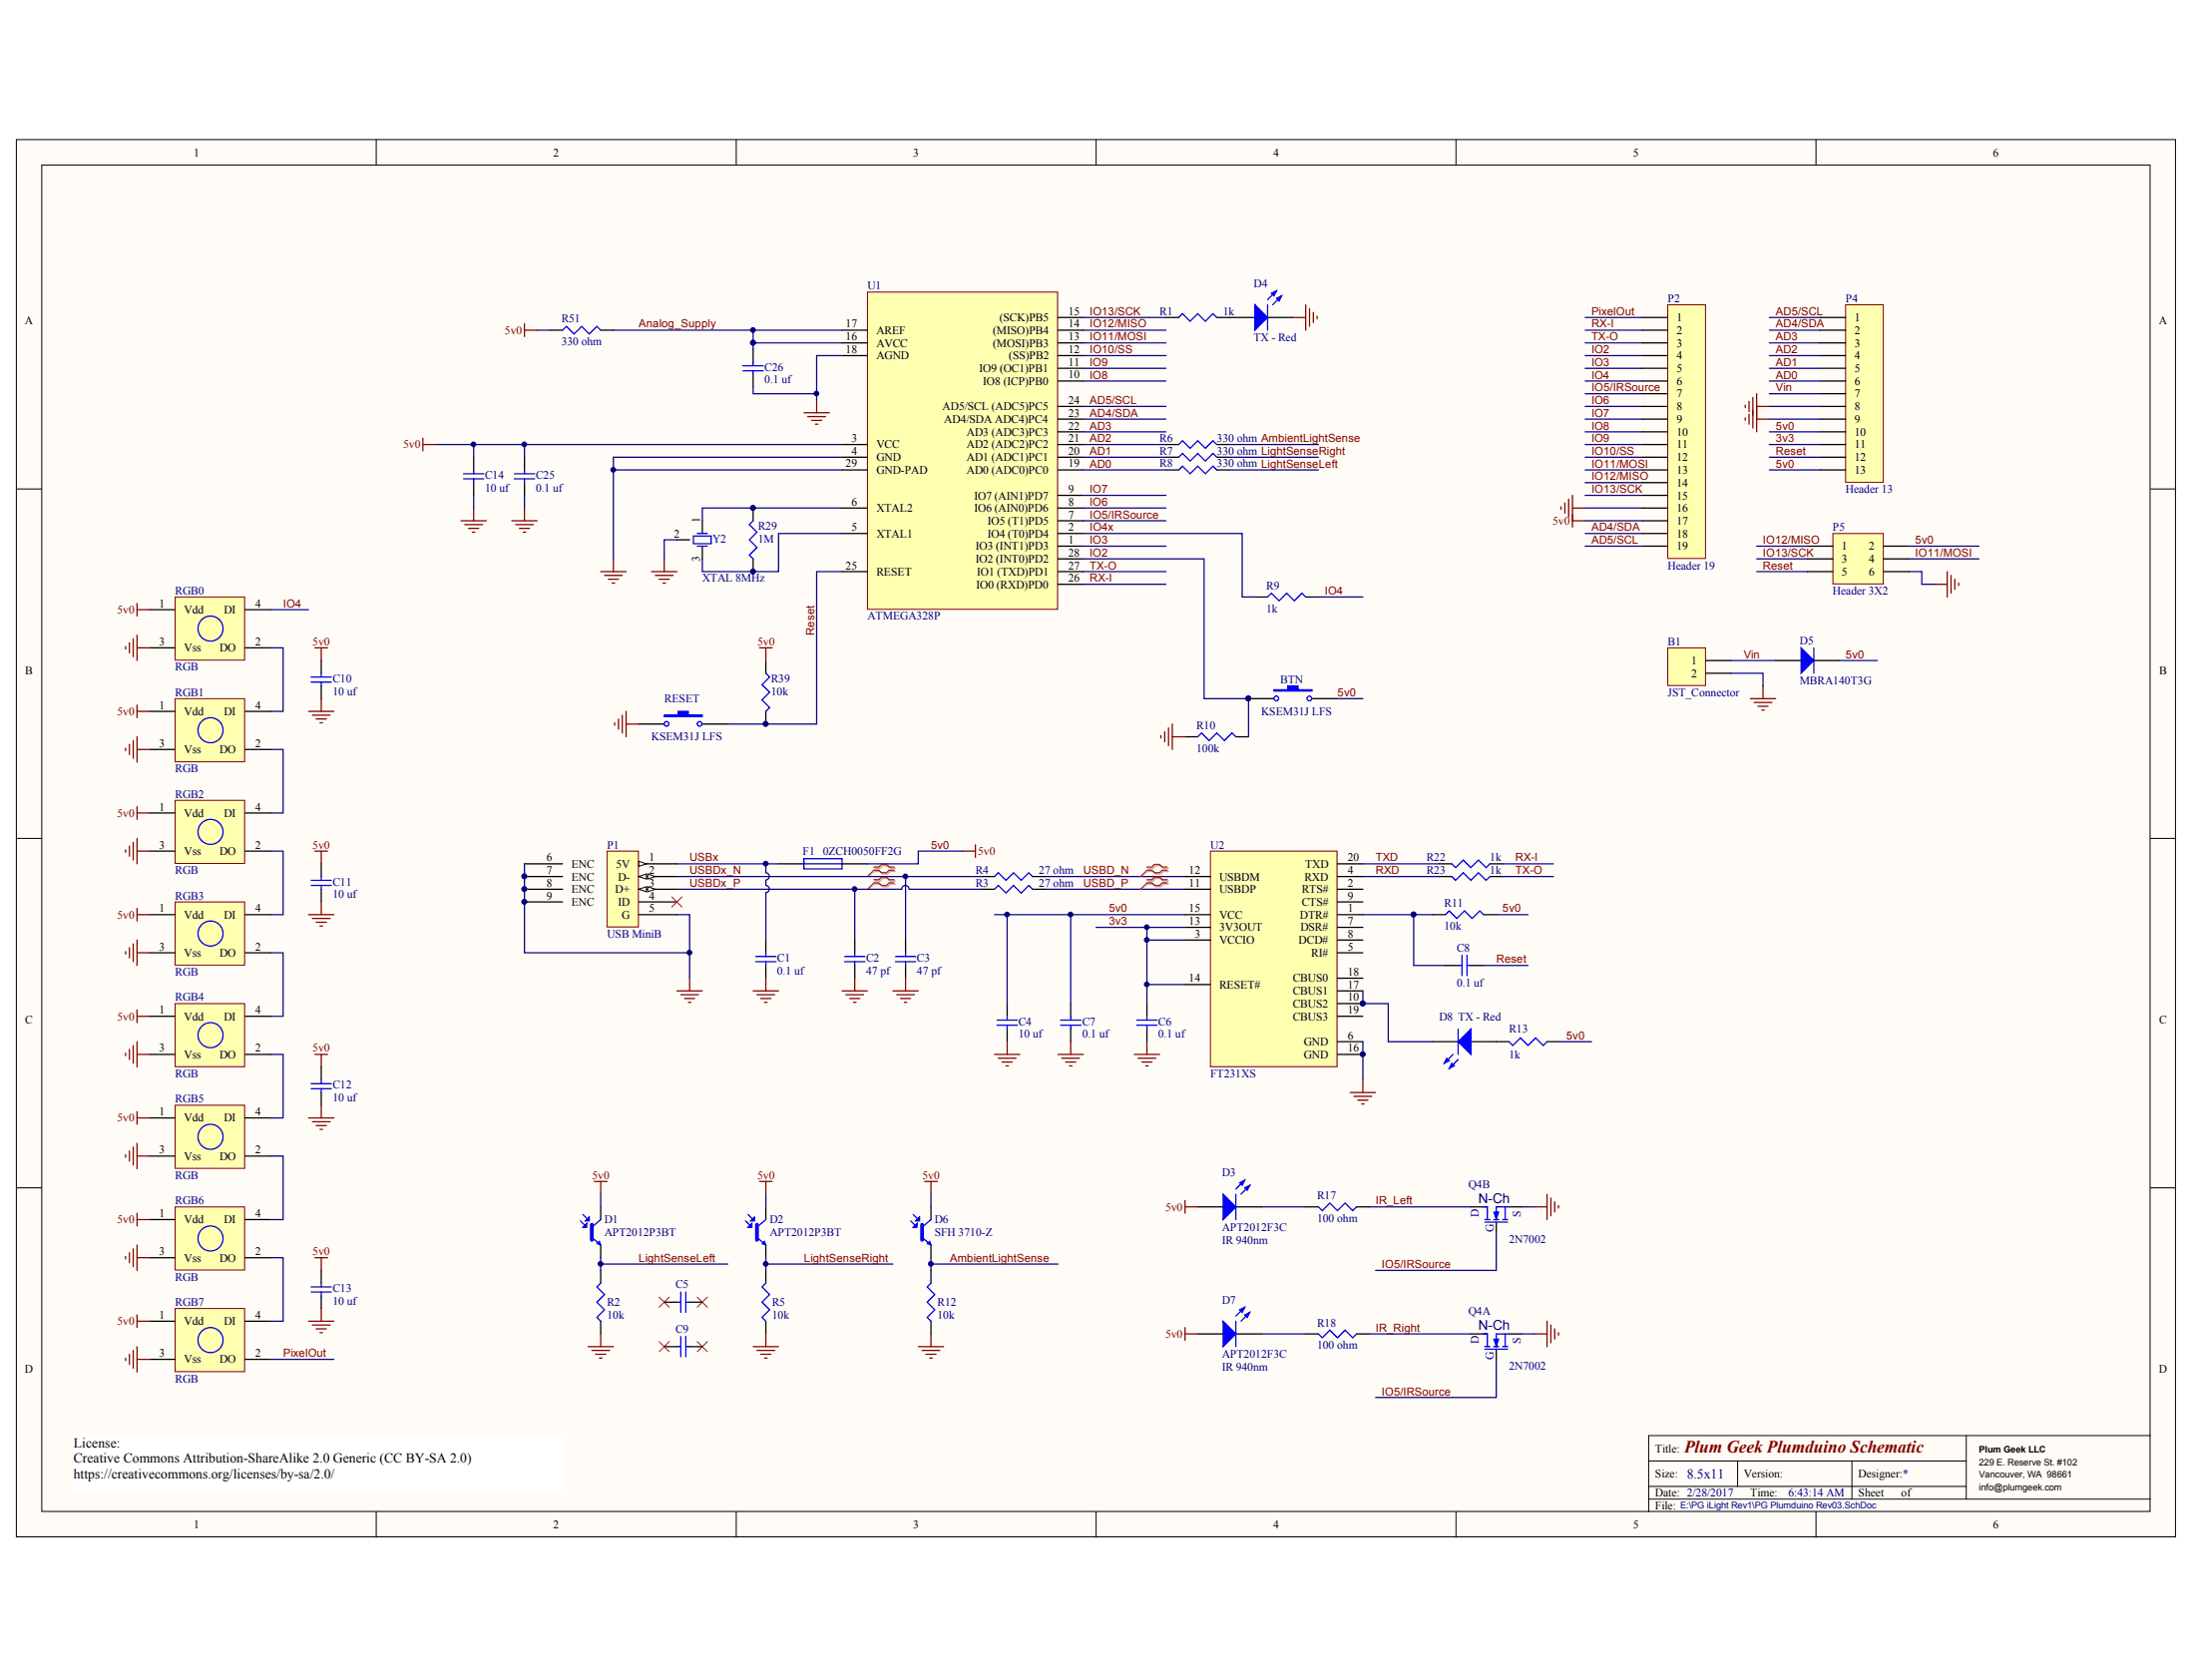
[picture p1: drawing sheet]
<svg xmlns="http://www.w3.org/2000/svg" width="272mm" height="208mm" viewBox="0 0 272 208" stroke-linecap="round" stroke-linejoin="round" font-family="sans-serif">
<g fill="#fffcf8" stroke="#000" stroke-width=".12">
<path d="M2 17.3h267.5v173.1h-267.5z"/>
<path d="M5.2 20.4h261.1v166.9h-261.1z"/>
</g>
<g fill="none" stroke="#000" stroke-width=".12">
<path d="M46.6 17.3v3.1M91.2 17.3v3.1M135.8 17.3v3.1M180.3 17.3v3.1M224.9 17.3v3.1M2 60.6h3.2M266.4 60.6h3.1M2 103.9h3.2M266.4 103.9h3.1M2 147.2h3.2M266.4 147.2h3.1M243.5 177.9v7.8"/>
<path d="M266.4 177.9h-62.2v9.4M46.6 187.3v3.2M91.2 187.3v3.2M135.8 187.3v3.2M180.3 187.3v3.2M204.2 181h39.3M204.2 185.7h62.2M204.2 184.2h39.3M215.2 181v3.2M224.9 187.3v3.2M229.4 181v4.7"/>
</g>
<path d="M107.4 36.2h23.6v39.3h-23.6z" fill="#ffffb0" stroke="#800000" stroke-width=".12"/>
<g fill="none" stroke="#000" stroke-width=".16">
<path d="M131 39.3h3.2M58.7 56.6v1.6M58.7 59.8v1.6M65 56.6v1.6M65 59.8v1.6M68.1 40.9h1.6M74.4 40.9h1.6M93.3 43.3v1.5M93.3 46.4v1.6M104.3 40.9h3.1M104.3 42.5h3.1M104.3 44.1h3.1"/>
<path d="M104.3 55.1h3.1M104.3 56.6h3.1M104.3 58.2h3.1M131 40.9h3.2M131 42.5h3.2M131 44.1h3.2M131 55.1h3.2M131 56.6h3.2M131 58.2h3.2M131 53.5h3.2M131 51.9h3.2M131 50.4h3.2"/>
<path d="M131 47.2h3.2M131 45.6h3.2M83.8 66.9h1.6M87 64.5v1.6M87 67.7v1.5M93.3 62.9v1.6M93.3 69.2v1.6M104.3 70.8h3.1M104.3 62.9h3.1M104.3 66.1h3.1M131 70.8h3.2M131 62.9h3.2"/>
<path d="M131 66.1h3.2M131 72.4h3.2M131 69.2h3.2M131 67.7h3.2M131 64.5h3.2M131 61.4h3.2M94.9 81.8v1.6M94.9 88.1v1.6"/>
</g>
<g fill="none" stroke="#00f" stroke-width=".16">
<path d="M57.4 58.7h2.5M57.4 59.3h2.5M58.7 58.2v.5M58.7 59.3v.5M63.7 58.7h2.5M63.7 59.3h2.5M65 58.2v.5M65 59.3v.5M69.7 40.9l.5-.5 .9 1 .9-1 1 1 .9-1 .5 .5M92 45.3h2.5M92 45.9h2.5M93.3 44.8v.5"/>
<path d="M93.3 45.9v.5M85.9 66.4h2.2v1h-2.2zM86.4 67.7h1.2M86.4 66.1h1.2M93.3 64.5l-.5 .5 1 .9-1 1 1 .9-1 1 .5 .4M94.9 83.4l.4 .5-.9 .9 .9 1-.9 .9 .9 1-.4 .4"/>
</g>
<g fill="#000080" stroke="#000080" stroke-width=".12">
<circle cx="93.3" cy="70.8" r=".29"/>
<circle cx="93.3" cy="62.9" r=".29"/>
<circle cx="76" cy="58.2" r=".29"/>
<circle cx="64.9" cy="55.1" r=".29"/>
<circle cx="101.1" cy="48.8" r=".29"/>
<circle cx="93.3" cy="40.9" r=".29"/>
<circle cx="93.3" cy="42.5" r=".29"/>
<circle cx="94.8" cy="89.7" r=".29"/>
<circle cx="58.6" cy="55.1" r=".29"/>
</g>
<g fill="none" stroke="#800000" stroke-width=".16">
<path d="M65 40.1v1.6M65 40.9h1.5M99.6 51.1h3.1M100 51.6h2.2M100.5 52.1h1.3M101 52.6h.3M101.1 49.6v1.5M57.1 64.5h3.1M57.6 65h2.2M58 65.5h1.3M58.5 65.9h.3M58.7 62.9v1.6"/>
<path d="M63.4 64.5h3.1M63.9 65h2.2M64.3 65.5h1.3M64.8 65.9h.3M65 62.9v1.6M74.4 70.8h3.1M74.9 71.3h2.2M75.3 71.8h1.3M75.8 72.2h.3M76 69.2v1.6M80.7 70.8h3.1M81.2 71.3h2.2"/>
<path d="M81.6 71.8h1.3M82.1 72.2h.3M82.3 69.2v1.6"/>
</g>
<g fill="none" stroke="#11037f" stroke-width=".16">
<path d="M53.9 55.1h50.4M58.7 55.1v1.5M65 55.1v1.5M66.5 40.9h1.6M76 58.2h28.3M76 40.9h28.3M93.3 48v.8h7.8M93.3 40.9v2.4M93.3 42.5h11M104.3 56.6h-28.3v12.6M104.3 44.1h-3.2v5.5M58.7 61.4v1.5"/>
<path d="M65 61.4v1.5M83.8 66.9h-1.5v2.3M104.3 70.8h-3.2v18.9h-11"/>
</g>
<path d="M21.7 99.2h8.6v7.8h-8.6z" fill="#ffffb0" stroke="#800000" stroke-width=".12"/>
<path d="M18.5 100.7h3.2M18.5 105.4h3.2M30.3 100.7h3.2M30.3 105.4h3.2" fill="none" stroke="#000" stroke-width=".16"/>
<circle cx="26.1" cy="103.1" r="1.55" fill="none" stroke="#00f" stroke-width=".16"/>
<path d="M21.7 111.7h8.6v7.9h-8.6z" fill="#ffffb0" stroke="#800000" stroke-width=".12"/>
<path d="M18.5 113.3h3.2M18.5 118h3.2M30.3 113.3h3.2M30.3 118h3.2" fill="none" stroke="#000" stroke-width=".16"/>
<circle cx="26.1" cy="115.7" r="1.55" fill="none" stroke="#00f" stroke-width=".16"/>
<path d="M21.7 86.6h8.6v7.8h-8.6z" fill="#ffffb0" stroke="#800000" stroke-width=".12"/>
<path d="M18.5 88.1h3.2M18.5 92.9h3.2M30.3 88.1h3.2M30.3 92.9h3.2" fill="none" stroke="#000" stroke-width=".16"/>
<circle cx="26.1" cy="90.5" r="1.55" fill="none" stroke="#00f" stroke-width=".16"/>
<path d="M21.7 124.3h8.6v7.9h-8.6z" fill="#ffffb0" stroke="#800000" stroke-width=".12"/>
<path d="M18.5 125.9h3.2M18.5 130.6h3.2M30.3 125.9h3.2M30.3 130.6h3.2" fill="none" stroke="#000" stroke-width=".16"/>
<circle cx="26.1" cy="128.2" r="1.55" fill="none" stroke="#00f" stroke-width=".16"/>
<path d="M21.7 136.9h8.6v7.9h-8.6z" fill="#ffffb0" stroke="#800000" stroke-width=".12"/>
<path d="M18.5 138.5h3.2M30.3 138.5h3.2M18.5 143.2h3.2M30.3 143.2h3.2" fill="none" stroke="#000" stroke-width=".16"/>
<circle cx="26.1" cy="140.8" r="1.55" fill="none" stroke="#00f" stroke-width=".16"/>
<path d="M21.7 149.5h8.6v7.8h-8.6z" fill="#ffffb0" stroke="#800000" stroke-width=".12"/>
<path d="M18.5 151.1h3.2M18.5 155.8h3.2M30.3 151.1h3.2M30.3 155.8h3.2" fill="none" stroke="#000" stroke-width=".16"/>
<circle cx="26.1" cy="153.4" r="1.55" fill="none" stroke="#00f" stroke-width=".16"/>
<path d="M21.7 162.1h8.6v7.8h-8.6z" fill="#ffffb0" stroke="#800000" stroke-width=".12"/>
<path d="M18.5 163.7h3.2M18.5 168.4h3.2M30.3 163.7h3.2M30.3 168.4h3.2" fill="none" stroke="#000" stroke-width=".16"/>
<circle cx="26.1" cy="166" r="1.55" fill="none" stroke="#00f" stroke-width=".16"/>
<path d="M21.7 74h8.6v7.8h-8.6z" fill="#ffffb0" stroke="#800000" stroke-width=".12"/>
<path d="M18.5 75.5h3.2M30.3 75.5h3.2M18.5 80.3h3.2M30.3 80.3h3.2" fill="none" stroke="#000" stroke-width=".16"/>
<circle cx="26.1" cy="77.9" r="1.55" fill="none" stroke="#00f" stroke-width=".16"/>
<path d="M75.2 105.4h3.9v9.4h-3.9z" fill="#ffffb0" stroke="#800000" stroke-width=".12"/>
<path d="M79.1 107h4.7" fill="none" stroke="#000" stroke-width=".16"/>
<path d="M79.1 106.7l1 .3-1 .3z" fill="#fffcf8" stroke="#000" stroke-width=".12"/>
<path d="M79.1 108.6h4.7" fill="none" stroke="#000" stroke-width=".16"/>
<g fill="#fffcf8" stroke="#000" stroke-width=".12">
<path d="M79.1 108.6l1-.3v.6z"/>
<path d="M80.2 108.3l1 .3-1 .3z"/>
</g>
<path d="M79.1 110.2h4.7" fill="none" stroke="#000" stroke-width=".16"/>
<g fill="#fffcf8" stroke="#000" stroke-width=".12">
<path d="M79.1 110.2l1-.3v.6z"/>
<path d="M80.2 109.9l1 .3-1 .3z"/>
</g>
<path d="M65 111.7h4.7M65 107h4.7M65 108.6h4.7M65 110.2h4.7M79.1 111.7h4.7M79.1 113.3h4.7M96.4 107h3.2M104.3 107h3.1" fill="none" stroke="#000" stroke-width=".16"/>
<g fill="#000080" stroke="#000080" stroke-width=".12">
<circle cx="64.9" cy="108.6" r=".29"/>
<circle cx="64.9" cy="110.1" r=".29"/>
<circle cx="64.9" cy="111.7" r=".29"/>
<circle cx="105.8" cy="110.1" r=".29"/>
<circle cx="112.1" cy="108.6" r=".29"/>
</g>
<path d="M105.9 110.2v6.3M112.2 108.6v7.9M129.5 108.6h17.3M129.5 110.2h17.3" fill="none" stroke="#11037f" stroke-width=".16"/>
<path d="M99.6 106.4h4.7v1.3h-4.7zM99.6 107h4.7" fill="none" stroke="#00f" stroke-width=".16"/>
<path d="M108.4 107.6h.6l.3-.3h.7l.3 .3h.6M108.4 108h.6l.3 .3h.7l.3-.3h.6M108.4 109.1h.6l.3-.3h.7l.3 .3h.6M108.4 109.5h.6l.3 .4h.7l.3-.4h.6M142.2 107.6h.6l.4-.3h.6l.3 .3h.6M142.2 108h.6l.4 .3h.6l.3-.3h.6M142.2 109.1h.6l.4-.3h.6l.3 .3h.6M142.2 109.5h.6l.4 .4h.6l.3-.4h.6" fill="none" stroke="#d0a19e" stroke-width=".16"/>
<path d="M108.4 108l-1 .6M108.4 109.5l-1 .7M142.2 108l-.9 .6M142.2 109.5l-.9 .7" fill="none" stroke="#d0a19e" stroke-width=".12"/>
<path d="M108.2 107.4h.7l.3-.3h.6l.3 .3h.6M108.2 107.8h.7l.3 .3h.6l.3-.3h.6M108.2 109h.7l.3-.3h.6l.3 .3h.6M108.2 109.4h.7l.3 .3h.6l.3-.3h.6M142.1 107.4h.6l.3-.3h.6l.3 .3h.7M142.1 107.8h.6l.3 .3h.6l.3-.3h.7M142.1 109h.6l.3-.3h.6l.3 .3h.7M142.1 109.4h.6l.3 .3h.6l.3-.3h.7" fill="none" stroke="#f00" stroke-width=".16"/>
<path d="M83.2 111.1l1.3 1.3M84.5 111.1l-1.3 1.3M108.2 107.8l-.8 .8M108.2 109.4l-.8 .8M142.1 107.8l-.8 .8M142.1 109.4l-.8 .8" fill="none" stroke="#f00" stroke-width=".12"/>
<path d="M149.9 105.4h15.7v26.8h-15.7z" fill="#ffffb0" stroke="#800000" stroke-width=".12"/>
<g fill="none" stroke="#000" stroke-width=".16">
<path d="M94.9 116.5v1.5M94.9 119.6v1.6M105.9 116.5v1.5M105.9 119.6v1.6M112.2 116.5v1.5M112.2 119.6v1.6M121.6 108.6h1.6M121.6 110.2h1.6M127.9 108.6h1.6M127.9 110.2h1.6M146.8 108.6h3.1M146.8 110.2h3.1"/>
<path d="M146.8 113.3h3.1M146.8 114.9h3.1M146.8 116.5h3.1M165.7 107h3.1M165.7 108.6h3.1M165.7 110.2h3.1M165.7 111.7h3.1M165.7 113.3h3.1M165.7 114.9h3.1M165.7 116.5h3.1M165.7 118h3.1M178.2 107h1.6"/>
<path d="M178.2 108.6h1.6M184.5 107h1.6M184.5 108.6h1.6M124.7 124.3v1.6M124.7 127.5v1.6M132.6 124.3v1.6M132.6 127.5v1.6M142.1 124.3v1.6M142.1 127.5v1.6M146.8 122h3.1M165.7 121.2h3.1M165.7 122.8h3.1"/>
<path d="M165.7 124.3h3.1M165.7 125.9h3.1M165.7 130.6h3.1M165.7 129.1h3.1M74.4 149.5v1.6M74.4 154.2v1.6M74.4 157.4v1.6M94.9 149.5v1.6M94.9 154.2v1.6M94.9 157.4v1.6M148.3 149.5h3.2M153.1 149.5h3.1"/>
<path d="M161.7 149.5h1.6M168 149.5h1.6M182.2 149.5h1.5M185.3 151.4v1.3M186.9 149.5h1.6M74.4 163.7v1.6M82.3 161.3h1.5M82.3 166.8h1.5M85.4 161.3h1.6M85.4 166.8h1.6M94.9 163.7v1.6M148.3 165.3h3.2"/>
<path d="M153.1 165.3h3.1M161.7 165.3h1.6M168 165.3h1.6M182.2 165.3h1.5M185.3 167.2v1.2M186.9 165.3h1.6"/>
</g>
<g fill="#000080" stroke="#000080" stroke-width=".12">
<circle cx="168.8" cy="124.3" r=".29"/>
<circle cx="168.8" cy="130.6" r=".29"/>
<circle cx="142" cy="114.9" r=".29"/>
<circle cx="142" cy="116.4" r=".29"/>
<circle cx="142" cy="122" r=".29"/>
<circle cx="124.7" cy="113.3" r=".29"/>
<circle cx="132.6" cy="113.3" r=".29"/>
<circle cx="94.8" cy="107" r=".29"/>
<circle cx="85.4" cy="118" r=".29"/>
<circle cx="94.8" cy="156.6" r=".29"/>
<circle cx="74.4" cy="156.6" r=".29"/>
</g>
<g fill="none" stroke="#00f" stroke-width=".16">
<path d="M93.6 118.5h2.5M93.6 119.1h2.5M94.9 118v.5M94.9 119.1v.5M104.6 118.5h2.5M104.6 119.1h2.5M105.9 118v.5M105.9 119.1v.5M110.9 118.5h2.5M110.9 119.1h2.5M112.2 118v.5M112.2 119.1v.5"/>
<path d="M123.2 108.6l.4-.5 1 1 .9-1 1 1 .9-1 .5 .5M123.2 110.2l.4-.5 1 .9 .9-.9 1 .9 .9-.9 .5 .5M179.8 107l.5 .5 .9-1 1 1 .9-1 1 1 .4-.5M179.8 108.6l.5 .5 .9-1 1 1 .9-1 1 1 .4-.5M123.5 126.4h2.5M123.5 127h2.5M124.7 125.9v.5M124.7 127v.5M131.4 126.4h2.5M131.4 127h2.5M132.6 125.9v.5M132.6 127v.5"/>
<path d="M140.8 126.4h2.5M140.8 127h2.5M142.1 125.9v.5M142.1 127v.5M71.9 151.3l.5 .4M72.2 150.5l.5 .4M73.3 153.3l1.1 .9M74.4 159l-.5 .4 1 1-1 .9 1 1-1 .9 .5 .5M74.4 151.1l-1.1 .9M92.3 151.3l.5 .4M92.7 150.5l.4 .4M93.8 153.3l1.1 .9"/>
<path d="M94.9 159l-.5 .4 .9 1-.9 .9 .9 1-.9 .9 .5 .5M94.9 151.1l-1.1 .9M153.1 147.9v3.2M154.2 146.2l-1.1 1.1M154.8 146.8l-1.1 1.1M163.3 149.5l.5 .5 .9-.9 1 .9 .9-.9 .9 .9 .5-.5M183.7 149.5h.5v1.6M183.9 151.4h2.8M183.9 151.1h.6M185 151.1h.6M186.1 151.1h.6M186.4 149.5v1.6"/>
<path d="M186.9 149.5h-1.6v1.6M83.8 161.3h.5M83.8 166.8h.5M84.3 160.1v2.5M84.3 165.6v2.5M84.9 160.1v2.5M84.9 165.6v2.5M84.9 161.3h.5M84.9 166.8h.5M153.1 163.7v3.1M154.2 162l-1.1 1.1M154.8 162.6l-1.1 1.1"/>
<path d="M163.3 165.3l.5 .4 .9-.9 1 .9 .9-.9 .9 .9 .5-.4M183.7 165.3h.5v1.5M183.9 166.8h.6M183.9 167.2h2.8M185 166.8h.6M186.1 166.8h.6M186.4 165.3v1.5M186.9 165.3h-1.6v1.5"/>
</g>
<g fill="none" stroke="#11037f" stroke-width=".16">
<path d="M134.2 70.8h10.2M134.2 72.4h10.2M65 107v11h20.4M83.8 113.3h1.6v7.9M83.8 108.6h37.8M83.8 107h12.6M94.9 109.1v.6a.45 .45 0 0 1 .4 .4 .45 .45 0 0 1-.4 .5M94.9 107v1.1a.45 .45 0 0 1 .4 .5 .45 .45 0 0 1-.4 .4M94.9 110.6v5.9M112.6 110.2a.45 .45 0 0 0-.5-.5 .45 .45 0 0 0-.4 .5h-27.9M112.6 110.2h9M123.2 113.3h23.6"/>
<path d="M124.7 113.3v11M132.6 113.3v11M135.8 114.9h11M142.1 114.9v9.4M142.1 116.5h4.7M168.8 108.6h9.4M168.8 107h9.4M186.1 108.6h6.3M186.1 107h6.3M142.1 122h4.7M168.8 129.1v4.7M74.4 156.6h15.7"/>
<path d="M74.4 147.9v1.6M74.4 155.8v1.6M94.9 147.9v1.6M94.9 155.8v1.6M94.9 156.6h15.7M156.2 149.5h5.5M169.6 149.5h12.6M185.3 152.7v4.7h-14.9M188.5 149.5h1.5M156.2 165.3h5.5M169.6 165.3h12.6M185.3 168.4v4.7h-14.9"/>
<path d="M188.5 165.3h1.5"/>
</g>
<g fill="none" stroke="#800000" stroke-width=".16">
<path d="M83.8 122.8h3.2M84.3 123.2h2.2M84.8 123.7h1.2M85.3 124.2h.3M85.4 121.2v1.6M93.3 122.8h3.1M93.8 123.2h2.2M94.2 123.7h1.3M94.7 124.2h.3M94.9 121.2v1.6M104.3 122.8h3.1M104.8 123.2h2.2"/>
<path d="M105.2 123.7h1.3M105.7 124.2h.3M105.9 121.2v1.6M110.6 122.8h3.1M111.1 123.2h2.2M111.5 123.7h1.3M112 124.2h.3M112.2 121.2v1.6M123.2 130.6h3.1M123.6 131.1h2.2M124.1 131.6h1.3M124.6 132.1h.3"/>
<path d="M124.7 129.1v1.5M131 130.6h3.2M131.5 131.1h2.2M132 131.6h1.2M132.5 132.1h.3M132.6 129.1v1.5M140.5 130.6h3.1M141 131.1h2.2M141.4 131.6h1.3M141.9 132.1h.3M142.1 129.1v1.5M167.2 135.4h3.2"/>
<path d="M167.7 135.8h2.2M168.2 136.3h1.2M168.6 136.8h.4M168.8 133.8v1.6M94.1 146.4h1.5M94.9 146.4v1.5M190 149.5h1.6M191.6 147.9v3.2M192.1 148.4v2.2M192.6 148.9v1.3M193 149.4v.3M72.8 166.8h3.2"/>
<path d="M73.3 167.3h2.2M73.8 167.8h1.2M74.2 168.3h.4M74.4 165.3v1.5M93.3 166.8h3.1M93.8 167.3h2.2M94.2 167.8h1.3M94.7 168.3h.3M94.9 165.3v1.5M190 165.3h1.6M191.6 163.7v3.1M192.1 164.2v2.2"/>
<path d="M192.6 164.6v1.3M193 165.1v.3"/>
</g>
<g fill="#00f" stroke="#00f" stroke-width=".12">
<path d="M94.7 153.8l.2 .4-.5-.1z"/>
<path d="M74.2 153.8l.2 .4-.5-.1z"/>
<path d="M185 165.9h.6l-.3 .9z"/>
<path d="M185 150.2h.6l-.3 .9z"/>
</g>
<g fill="#00f" stroke="#00f" stroke-width=".16">
<path d="M93.4 150.8v.5h-.4z"/>
<path d="M93.1 151.6v.4h-.4z"/>
<path d="M73 150.8v.5h-.5z"/>
<path d="M72.7 151.6v.4h-.5z"/>
<path d="M151.5 147.9l1.6 1.6-1.6 1.6z"/>
<path d="M154.2 147.2l.6-.4-.3 .7z"/>
<path d="M153.5 146.5l.7-.3-.3 .6z"/>
<path d="M151.5 163.7l1.6 1.6-1.6 1.5z"/>
<path d="M154.2 162.9l.6-.3-.3 .6z"/>
<path d="M153.5 162.3l.7-.3-.3 .6z"/>
</g>
<path d="M73.3 151.7v1.9M93.8 151.7v1.9" fill="none" stroke="#00f" stroke-width=".47"/>
<path d="M81.6 160.7l1.3 1.3M81.6 166.2l1.3 1.3M82.9 160.7l-1.3 1.3M82.9 166.2l-1.3 1.3M86.4 160.7l1.2 1.3M86.4 166.2l1.2 1.3M87.6 160.7l-1.2 1.3M87.6 166.2l-1.2 1.3" fill="none" stroke="#f00" stroke-width=".12"/>
<path d="M228.6 37.8h4.7v22h-4.7z" fill="#ffffb0" stroke="#800000" stroke-width=".12"/>
<g fill="none" stroke="#000" stroke-width=".16">
<path d="M225.4 39.3h3.2M225.4 40.9h3.2M225.4 42.5h3.2M225.4 44.1h3.2M225.4 45.6h3.2M225.4 47.2h3.2M225.4 48.8h3.2M225.4 50.4h3.2M225.4 51.9h3.2M225.4 53.5h3.2M225.4 55.1h3.2M225.4 56.6h3.2"/>
<path d="M225.4 58.2h3.2M79.1 89.7h3.2M87 89.7h3.1M154.6 86.6h3.2M162.5 86.6h3.2"/>
</g>
<g fill="#00f" stroke="#00f" stroke-width=".16">
<path d="M82.3 88.6h1.7v-.5h1.3v.5h1.7v.2h-4.7z" fill-rule="evenodd"/>
<path d="M157.8 85.5h1.7v-.5h1.3v.5h1.7v.1h-4.7z" fill-rule="evenodd"/>
</g>
<g fill="none" stroke="#00f" stroke-width=".16">
<circle cx="82.6" cy="89.7" r=".29"/>
<circle cx="86.6" cy="89.7" r=".29"/>
<circle cx="158.1" cy="86.5" r=".29"/>
<circle cx="162.2" cy="86.5" r=".29"/>
</g>
<path d="M76.1 89.5v.4M76.6 89.1v1.2M77.1 88.6v2.2M77.5 88.1v3.2M77.5 89.7h1.6" fill="none" stroke="#800000" stroke-width=".16"/>
<circle cx="154.6" cy="86.5" r=".29" fill="#000080" stroke="#000080" stroke-width=".12"/>
<path d="M227 66.1h6.3v6.2h-6.3z" fill="#ffffb0" stroke="#800000" stroke-width=".12"/>
<path d="M223.9 67.7h3.1M223.9 69.2h3.1M223.9 70.8h3.1M233.3 67.7h3.2M233.3 69.2h3.2M233.3 70.8h3.2" fill="none" stroke="#000" stroke-width=".16"/>
<path d="M217.6 69.2h6.3M217.6 67.7h6.3M217.6 70.8h6.3M236.5 69.2h8.6" fill="none" stroke="#11037f" stroke-width=".16"/>
<path d="M206.6 80.3h4.6v4.6h-4.6z" fill="#ffffb0" stroke="#800000" stroke-width=".12"/>
<g fill="none" stroke="#000" stroke-width=".16">
<path d="M144.4 39.3h1.6M150.7 39.3h4.7M157 39.3h3.1M144.4 58.2h1.6M144.4 56.6h1.6M144.4 55.1h1.6M150.7 58.2h1.6M150.7 56.6h1.6M150.7 55.1h1.6M155.4 74h1.6M161.7 74h1.6M146.8 91.3h1.5"/>
<path d="M153.1 91.3h1.5M211.3 81.8h3.1M211.3 83.4h3.1M219.9 81.8h3.2M224.7 81.8h3.1M177.5 113.3h1.5M179 119.6h1.6M182.2 119.6h1.5M183.7 113.3h1.6M177.5 129.1h3.1M182.2 129.1h4.7M191.6 129.1h1.6"/>
<path d="M115.3 149.5v1.6M115.3 154.2v1.6M115.3 157.4v1.6M115.3 163.7v1.6"/>
</g>
<g fill="none" stroke="#11037f" stroke-width=".16">
<path d="M134.2 39.3h10.2M219.1 39.3h6.3M134.2 58.2h10.2M134.2 56.6h10.2M134.2 55.1h10.2M134.2 53.5h10.2M134.2 51.9h10.2M134.2 50.4h10.2M134.2 47.2h10.2M134.2 45.6h10.2M134.2 44.1h10.2M134.2 42.5h10.2"/>
<path d="M134.2 40.9h10.2M152.3 58.2h11M152.3 56.6h11M152.3 55.1h11M196.3 58.2h7.1M196.3 56.6h7.1M196.3 55.1h7.1M196.3 53.5h7.1M196.3 51.9h7.1M196.3 50.4h7.1M196.3 47.2h7.1M196.3 45.6h7.1"/>
<path d="M196.3 44.1h7.1M196.3 42.5h7.1M196.3 40.9h7.1M196.3 48.8h7.1M196.3 59.8h7.1M219.1 58.2h6.3M219.1 56.6h6.3M219.1 55.1h6.3M219.1 53.5h6.3M219.1 51.9h6.3M219.1 50.4h6.3M219.1 47.2h6.3"/>
<path d="M219.1 45.6h6.3M219.1 44.1h6.3M219.1 42.5h6.3M219.1 40.9h6.3M219.1 48.8h6.3M33.5 75.5h4.7M134.2 66.1h19.7v7.9h1.5M134.2 69.2h14.9v17.4h5.5v4.7M134.2 67.7h10.2M134.2 64.5h10.2M134.2 62.9h10.2M134.2 61.4h10.2"/>
<path d="M163.3 74h5.5M196.3 67.7h7.1M196.3 64.5h7.1M196.3 62.9h7.1M196.3 61.4h7.1M196.3 66.1h7.1M236.5 70.8h1.5v1.6h1.6M236.5 67.7h8.6M33.5 80.3h1.6v7.8h-1.6M33.5 92.9h1.6v7.8h-1.6M165.7 86.6h3.1M214.4 83.4h4v1.6"/>
<path d="M214.4 81.8h5.5M227.8 81.8h4.7M33.5 105.4h1.6v7.9h-1.6M33.5 118h1.6v7.9h-1.6M119.2 105.4h-5.5v1.6h-6.3M168.8 113.3h8.7M175.1 113.3v6.3h3.9M183.7 119.6h5.6M185.3 113.3h4M33.5 130.6h1.6v7.9h-1.6M168.8 122.8v1.5h3.1v4.8h5.6M193.2 129.1h3.9"/>
<path d="M33.5 143.2h1.6v7.9h-1.6M33.5 155.8h1.6v7.9h-1.6M115.3 147.9v1.6M115.3 155.8v1.6M115.3 156.6h15.7"/>
</g>
<g fill="none" stroke="#800000" stroke-width=".16">
<path d="M160.1 39.3h1.6M161.7 37.8v3.1M162.2 38.2v2.2M162.7 38.7v1.3M163.1 39.2v.3M52.4 54.3v1.6M52.4 55.1h1.5M16 79.6v1.3M16.5 79.2v2.2M17 74.8v1.5M17 78.7v3.1M17 75.5h1.5"/>
<path d="M239.6 72.4h1.6M241.2 70.8v3.2M241.6 71.3v2.2M242.1 71.8v1.2M242.6 72.2v.3M15.6 80.1v.3M15.6 92.7v.3M16 92.2v1.3M16.5 91.8v2.2M17 80.3h1.5M17 87.3v1.6M17 91.3v3.1"/>
<path d="M17 99.9v1.6M17 88.1h1.5M17 92.9h1.5M94.1 80.3h1.5M94.9 80.3v1.5M143.8 91.1v.3M144.3 90.7v1.2M144.7 90.2v2.2M145.2 89.7v3.2M145.2 91.3h1.6M216.8 86.6h3.1M217.3 87h2.2"/>
<path d="M217.7 87.5h1.3M218.2 88h.3M218.4 85v1.6M15.6 105.3v.3M15.6 117.9v.3M16 104.8v1.3M16 117.4v1.3M16.5 104.3v2.2M16.5 116.9v2.2M17 105.4h1.5M17 103.9v3.1M17 112.5v1.6"/>
<path d="M17 116.5v3.1M17 100.7h1.5M17 113.3h1.5M17 118h1.5M119.2 105.4h1.6M120.8 104.7v1.5M15.6 130.5v.3M16 130v1.3M16.5 129.5v2.2M17 125.1v1.6M17 129.1v3.1M17 137.7v1.6"/>
<path d="M17 125.9h1.5M17 138.5h1.5M17 130.6h1.5M15.6 143.1v.3M15.6 155.7v.3M16 142.6v1.3M16 155.2v1.2M16.5 142.1v2.2M16.5 154.7v2.2M17 141.7v3.1M17 150.3v1.6M17 154.2v3.2"/>
<path d="M17 151.1h1.5M17 143.2h1.5M17 155.8h1.5M73.6 146.4h1.6M74.4 146.4v1.5M114.5 146.4h1.6M115.3 146.4v1.5M15.6 168.3v.3M16 167.8v1.2M16.5 167.3v2.2M17 162.9v1.6M17 166.8v3.2"/>
<path d="M17 163.7h1.5M17 168.4h1.5M113.7 166.8h3.2M114.2 167.3h2.2M114.7 167.8h1.2M115.2 168.3h.3M115.3 165.3v1.5"/>
</g>
<g fill="#00f" stroke="#00f" stroke-width=".16">
<path d="M223.1 80.3l1.6 1.5-1.6 1.6z"/>
<path d="M182.2 127.5v3.1l-1.6-1.5z"/>
<path d="M179.2 131.1l.3 .3-.6 .3z"/>
<path d="M179.8 131.7l.3 .4-.6 .3z"/>
<path d="M155.4 37.8l1.6 1.5-1.6 1.6z"/>
<path d="M158.1 37l.6-.3-.3 .6z"/>
<path d="M157.5 36.3l.6-.3-.3 .7z"/>
<path d="M113.9 150.8v.5h-.5z"/>
<path d="M113.6 151.6v.4h-.5z"/>
</g>
<g fill="none" stroke="#00f" stroke-width=".16">
<path d="M146 39.3l.5-.4 .9 .9 .9-.9 1 .9 .9-.9 .5 .4M157 37.8v3.1M158.1 36l-1.1 1.1M158.7 36.7l-1.1 1.1M146 58.2l.5-.4 .9 .9 .9-.9 1 .9 .9-.9 .5 .4M146 56.6l.5-.4 .9 .9 .9-.9 1 .9 .9-.9 .5 .4M146 55.1l.5-.5 .9 .9 .9-.9 1 .9 .9-.9 .5 .5M157 74l.5-.5 .9 .9 1-.9 .9 .9 1-.9 .4 .5M148.3 91.3l.5-.5 1 1 .9-1 1 1 .9-1 .5 .5M224.7 80.3v3.1M179 113.3l.5-.5 .9 1 1-1 .9 1 1-1 .4 .5M180.6 119.6h.5"/>
<path d="M181.1 118.4v2.5M181.7 118.4v2.5M181.7 119.6h.5M180 130.6l-1.1 1.1M180.6 131.3l-1.1 1.1M180.6 127.5v3.1M186.9 129.1l.5 .4 .9-.9 1 .9 .9-.9 .9 .9 .5-.4M112.8 151.3l.5 .4M113.1 150.5l.5 .4M114.2 153.3l1.1 .9M115.3 159l-.5 .4 1 1-1 .9 1 1-1 .9 .5 .5M115.3 151.1l-1.1 .9"/>
</g>
<g fill="#000080" stroke="#000080" stroke-width=".12">
<circle cx="175.1" cy="113.3" r=".29"/>
<circle cx="168.8" cy="124.3" r=".29"/>
<circle cx="154.6" cy="86.5" r=".29"/>
<circle cx="115.3" cy="156.6" r=".29"/>
</g>
<path d="M115.2 153.8l.1 .4-.5-.1z" fill="#00f" stroke="#00f" stroke-width=".12"/>
<path d="M114.2 151.7v1.9" fill="none" stroke="#00f" stroke-width=".47"/>
<path d="M206.6 37.8h4.6v31.4h-4.6z" fill="#ffffb0" stroke="#800000" stroke-width=".12"/>
<g fill="none" stroke="#000" stroke-width=".16">
<path d="M203.4 39.3h3.2M203.4 40.9h3.2M203.4 42.5h3.2M203.4 44.1h3.2M203.4 45.6h3.2M203.4 47.2h3.2M203.4 48.8h3.2M203.4 50.4h3.2M203.4 51.9h3.2M203.4 53.5h3.2M203.4 55.1h3.2M203.4 56.6h3.2"/>
<path d="M203.4 58.2h3.2M203.4 59.8h3.2M203.4 61.4h3.2M203.4 62.9h3.2M203.4 64.5h3.2M203.4 66.1h3.2M203.4 67.7h3.2M39.8 81.8v1.6M39.8 85v1.6M39.8 107v1.6M39.8 110.2v1.5M39.8 132.2v1.6"/>
<path d="M39.8 135.4v1.5M39.8 157.4v1.6M39.8 160.5v1.6"/>
</g>
<path d="M196.3 39.3h7.1M104.3 62.9h-17.3v1.6M104.3 66.1h-7.9v4.7h-9.4v-1.6M33.5 168.4h7.9" fill="none" stroke="#11037f" stroke-width=".16"/>
<g fill="none" stroke="#800000" stroke-width=".16">
<path d="M216.2 50.2v.3M216.2 51.8v.3M216.6 49.7v1.3M216.6 51.3v1.3M217.1 49.3v3.7M217.6 48.8v4.7M217.6 51.9h1.5M217.6 50.4h1.5M193.3 62.8v.3M193.8 62.3v1.3M194.3 61.8v2.2M194.8 61.4v3.9"/>
<path d="M194.8 64.5h1.5M194.8 62.9h1.5M38.2 88.1h3.2M38.7 88.6h2.2M39 80.3h1.6M39.2 89.1h1.2M39.6 89.5h.3M39.8 80.3v1.5M39.8 86.6v1.5M38.2 113.3h3.2M38.7 113.8h2.2M39 105.4h1.6"/>
<path d="M39.2 114.3h1.2M39.6 114.7h.3M39.8 105.4v1.6M39.8 111.7v1.6M38.2 138.5h3.2M38.7 139h2.2M39 130.6h1.6M39.2 139.4h1.2M39.6 139.9h.3M39.8 130.6v1.6M39.8 136.9v1.6M39 155.8h1.6"/>
<path d="M39.8 155.8v1.6M146.8 148.7v1.6M146.8 149.5h1.5M38.2 163.7h3.2M38.7 164.2h2.2M39.2 164.6h1.2M39.6 165.1h.3M39.8 162.1v1.6M146.8 164.5v1.6M146.8 165.3h1.5"/>
</g>
<g fill="none" stroke="#00f" stroke-width=".16">
<path d="M38.5 83.9h2.5M38.5 84.5h2.5M39.8 83.4v.5M39.8 84.5v.5M38.5 109.1h2.5M38.5 109.7h2.5M39.8 108.6v.5M39.8 109.7v.5M38.5 134.3h2.5M38.5 134.9h2.5M39.8 133.8v.5M39.8 134.9v.5"/>
<path d="M38.5 159.4h2.5M39.8 159v.4M38.5 160.1h2.5M39.8 160.1v.4"/>
</g>
<path d="M9.1 177.9h60.5v7h-60.5z" fill="#fff" stroke="#fff" stroke-width=".12"/>
<text font-size="2.2" fill="#800000" x="208.6" y="179.9">Plum Geek Plumduino Schematic</text>
<g font-size="1.7" fill="#000080">
<text x="183.1" y="149">N-Ch</text>
<text x="183.1" y="164.8">N-Ch</text>
<text x="208.9" y="183.2">8.5x11</text>
</g>
<g font-size="1.7">
<text x="9.1" y="179.4">License:</text>
<text x="9.1" y="181.3">Creative Commons Attribution-ShareAlike 2.0 Generic (CC BY-SA 2.0)</text>
<text x="9.1" y="183.2">https://creativecommons.org/licenses/by-sa/2.0/</text>
</g>
<g font-size="1.4">
<text x="24" y="19.4">1</text>
<text x="68.5" y="19.4">2</text>
<text x="113.1" y="19.4">3</text>
<text x="157.7" y="19.4">4</text>
<text x="202.3" y="19.4">5</text>
<text x="246.8" y="19.4">6</text>
<text x="3.1" y="40.2">A</text>
<text x="104.7" y="40.6">17</text>
<text x="108.5" y="41.4">AREF</text>
<text x="123" y="41.4">(MISO)PB4</text>
<text x="123.8" y="39.8">(SCK)PB5</text>
<text x="132.3" y="40.6">14</text>
<text x="132.3" y="39">15</text>
<text x="207.7" y="39.8">1</text>
<text x="207.7" y="41.4">2</text>
<text x="229.7" y="39.8">1</text>
<text x="229.7" y="41.4">2</text>
<text x="267.4" y="40.2">A</text>
<text x="104.7" y="42.2">16</text>
<text x="104.7" y="43.8">18</text>
<text x="108.5" y="43">AVCC</text>
<text x="108.5" y="44.5">AGND</text>
<text x="121.3" y="46.1">IO9 (OC1)PB1</text>
<text x="121.8" y="47.7">IO8 (ICP)PB0</text>
<text x="123" y="43">(MOSI)PB3</text>
<text x="125" y="44.5">(SS)PB2</text>
<text x="132.3" y="46.9">10</text>
<text x="132.3" y="45.3">11</text>
<text x="132.3" y="43.8">12</text>
<text x="132.3" y="42.2">13</text>
<text x="207.7" y="43">3</text>
<text x="207.7" y="44.5">4</text>
<text x="207.7" y="46.1">5</text>
<text x="207.7" y="47.7">6</text>
<text x="229.7" y="43">3</text>
<text x="229.7" y="44.5">4</text>
<text x="229.7" y="46.1">5</text>
<text x="229.7" y="47.7">6</text>
<text x="116.7" y="50.9">AD5/SCL (ADC5)PC5</text>
<text x="116.9" y="52.4">AD4/SDA ADC4)PC4</text>
<text x="119.7" y="54">AD3 (ADC3)PC3</text>
<text x="132.3" y="53.2">22</text>
<text x="132.3" y="51.6">23</text>
<text x="132.3" y="50">24</text>
<text x="207.7" y="49.2">7</text>
<text x="207.7" y="50.9">8</text>
<text x="207.7" y="52.4">9</text>
<text x="207.7" y="54">10</text>
<text x="229.7" y="49.2">7</text>
<text x="229.7" y="50.9">8</text>
<text x="229.7" y="52.4">9</text>
<text x="229.7" y="54">10</text>
<text x="104.7" y="57.9">29</text>
<text x="105.5" y="54.8">3</text>
<text x="105.5" y="56.3">4</text>
<text x="108.5" y="55.5">VCC</text>
<text x="108.5" y="57.1">GND</text>
<text x="108.5" y="58.7">GND-PAD</text>
<text x="119.7" y="58.7">AD0 (ADC0)PC0</text>
<text x="119.7" y="57.1">AD1 (ADC1)PC1</text>
<text x="119.7" y="55.5">AD2 (ADC2)PC2</text>
<text x="132.3" y="57.9">19</text>
<text x="132.3" y="56.3">20</text>
<text x="132.3" y="54.8">21</text>
<text x="207.7" y="55.5">11</text>
<text x="207.7" y="57.1">12</text>
<text x="207.7" y="58.7">13</text>
<text x="229.7" y="55.5">11</text>
<text x="229.7" y="57.1">12</text>
<text x="229.7" y="58.7">13</text>
<text x="86.7" y="64.8" transform="rotate(-90 86.7 64.8)">1</text>
<text x="105.5" y="62.6">6</text>
<text x="105.5" y="65.8">5</text>
<text x="108.5" y="63.4">XTAL2</text>
<text x="120.7" y="63.4">IO6 (AIN0)PD6</text>
<text x="120.7" y="61.9">IO7 (AIN1)PD7</text>
<text x="122.3" y="65">IO5 (T1)PD5</text>
<text x="132.3" y="65.8">2</text>
<text x="132.3" y="64.2">7</text>
<text x="132.3" y="62.6">8</text>
<text x="132.3" y="61.1">9</text>
<text x="207.7" y="60.3">14</text>
<text x="207.7" y="61.9">15</text>
<text x="207.7" y="63.4">16</text>
<text x="207.7" y="65">17</text>
<text x="83.5" y="66.6">2</text>
<text x="86.7" y="69.6" transform="rotate(-90 86.7 69.6)">3</text>
<text x="104.7" y="70.5">25</text>
<text x="108.5" y="71.3">RESET</text>
<text x="108.5" y="66.6">XTAL1</text>
<text x="120.8" y="69.7">IO2 (INT0)PD2</text>
<text x="120.8" y="68.2">IO3 (INT1)PD3</text>
<text x="121" y="71.3">IO1 (TXD)PD1</text>
<text x="122.3" y="66.6">IO4 (T0)PD4</text>
<text x="132.3" y="70.5">27</text>
<text x="132.3" y="69">28</text>
<text x="132.3" y="67.4">1</text>
<text x="207.7" y="66.6">18</text>
<text x="207.7" y="68.2">19</text>
<text x="228.1" y="68.2">1</text>
<text x="228.1" y="69.7">3</text>
<text x="228.1" y="71.3">5</text>
<text x="231.5" y="68.2">2</text>
<text x="231.5" y="69.7">4</text>
<text x="231.5" y="71.3">6</text>
<text x="19.7" y="75.2">1</text>
<text x="22.8" y="76">Vdd</text>
<text x="27.7" y="76">DI</text>
<text x="31.6" y="75.2">4</text>
<text x="120.9" y="72.9">IO0 (RXD)PD0</text>
<text x="132.3" y="72.1">26</text>
<text x="3.1" y="83.5">B</text>
<text x="19.7" y="80">3</text>
<text x="22.8" y="80.7">Vss</text>
<text x="27.2" y="80.7">DO</text>
<text x="31.6" y="80">2</text>
<text x="209.5" y="82.3">1</text>
<text x="209.5" y="83.9">2</text>
<text x="267.5" y="83.5">B</text>
<text x="19.7" y="87.8">1</text>
<text x="22.8" y="88.6">Vdd</text>
<text x="27.7" y="88.6">DI</text>
<text x="31.6" y="87.8">4</text>
<text x="19.7" y="92.5">3</text>
<text x="22.8" y="93.3">Vss</text>
<text x="27.2" y="93.3">DO</text>
<text x="31.6" y="92.5">2</text>
<text x="19.7" y="100.4">1</text>
<text x="22.8" y="101.2">Vdd</text>
<text x="27.7" y="101.2">DI</text>
<text x="31.6" y="100.4">4</text>
<text x="19.7" y="105.1">3</text>
<text x="22.8" y="105.9">Vss</text>
<text x="27.2" y="105.9">DO</text>
<text x="31.6" y="105.1">2</text>
<text x="67.7" y="106.7">6</text>
<text x="70.8" y="107.5">ENC</text>
<text x="76.3" y="107.5">5V</text>
<text x="80.4" y="106.7">1</text>
<text x="161.7" y="107.5">TXD</text>
<text x="166.9" y="106.7">20</text>
<text x="19.7" y="113">1</text>
<text x="22.8" y="113.8">Vdd</text>
<text x="27.7" y="113.8">DI</text>
<text x="31.6" y="113">4</text>
<text x="67.7" y="108.3">7</text>
<text x="67.7" y="109.8">8</text>
<text x="67.7" y="111.5">9</text>
<text x="70.8" y="109.1">ENC</text>
<text x="70.8" y="110.6">ENC</text>
<text x="70.8" y="112.2">ENC</text>
<text x="76.2" y="110.6">D+</text>
<text x="76.5" y="109.1">D-</text>
<text x="76.5" y="112.2">ID</text>
<text x="77" y="113.8">G</text>
<text x="80.4" y="108.3">2</text>
<text x="80.4" y="109.8">3</text>
<text x="80.4" y="111.5">4</text>
<text x="80.4" y="113">5</text>
<text x="147.3" y="108.3">12</text>
<text x="147.3" y="109.8">11</text>
<text x="147.3" y="113">15</text>
<text x="151" y="109.1">USBDM</text>
<text x="151" y="110.6">USBDP</text>
<text x="151" y="113.8">VCC</text>
<text x="161" y="113.8">DTR#</text>
<text x="161.2" y="110.6">RTS#</text>
<text x="161.2" y="112.2">CTS#</text>
<text x="161.6" y="109.1">RXD</text>
<text x="166.9" y="108.3">4</text>
<text x="166.9" y="109.8">2</text>
<text x="166.9" y="111.5">9</text>
<text x="166.9" y="113">1</text>
<text x="19.7" y="117.7">3</text>
<text x="22.8" y="118.5">Vss</text>
<text x="27.2" y="118.5">DO</text>
<text x="31.6" y="117.7">2</text>
<text x="147.3" y="114.6">13</text>
<text x="148" y="116.2">3</text>
<text x="151" y="115.4">3V3OUT</text>
<text x="151" y="116.9">VCCIO</text>
<text x="160.9" y="116.9">DCD#</text>
<text x="161.1" y="115.4">DSR#</text>
<text x="162.4" y="118.5">RI#</text>
<text x="166.9" y="114.6">7</text>
<text x="166.9" y="116.2">8</text>
<text x="166.9" y="117.7">5</text>
<text x="19.7" y="125.6">1</text>
<text x="31.6" y="125.6">4</text>
<text x="147.3" y="121.7">14</text>
<text x="151" y="122.5">RESET#</text>
<text x="160.1" y="121.7">CBUS0</text>
<text x="160.1" y="123.2">CBUS1</text>
<text x="160.1" y="124.8">CBUS2</text>
<text x="166.9" y="120.9">18</text>
<text x="166.9" y="122.5">17</text>
<text x="166.9" y="124">10</text>
<text x="166.9" y="125.6">19</text>
<text x="3.1" y="126.8">C</text>
<text x="19.7" y="130.3">3</text>
<text x="22.8" y="126.4">Vdd</text>
<text x="22.8" y="131.1">Vss</text>
<text x="27.2" y="131.1">DO</text>
<text x="27.7" y="126.4">DI</text>
<text x="31.6" y="130.3">2</text>
<text x="160.1" y="126.4">CBUS3</text>
<text x="161.5" y="131.1">GND</text>
<text x="161.5" y="129.6">GND</text>
<text x="166.9" y="130.3">16</text>
<text x="166.9" y="128.8">6</text>
<text x="267.5" y="126.8">C</text>
<text x="19.7" y="138.2">1</text>
<text x="19.7" y="142.9">3</text>
<text x="22.8" y="139">Vdd</text>
<text x="22.8" y="143.7">Vss</text>
<text x="27.2" y="143.7">DO</text>
<text x="27.7" y="139">DI</text>
<text x="31.6" y="138.2">4</text>
<text x="31.6" y="142.9">2</text>
<text x="19.7" y="150.8">1</text>
<text x="19.7" y="155.5">3</text>
<text x="22.8" y="151.6">Vdd</text>
<text x="27.7" y="151.6">DI</text>
<text x="31.6" y="150.8">4</text>
<text x="31.6" y="155.5">2</text>
<text x="22.8" y="156.3">Vss</text>
<text x="27.2" y="156.3">DO</text>
<text x="19.7" y="163.4">1</text>
<text x="22.8" y="164.2">Vdd</text>
<text x="27.7" y="164.2">DI</text>
<text x="31.6" y="163.4">4</text>
<text x="3.1" y="170.1">D</text>
<text x="19.7" y="168.1">3</text>
<text x="22.8" y="168.9">Vss</text>
<text x="27.2" y="168.9">DO</text>
<text x="31.6" y="168.1">2</text>
<text x="267.4" y="170.1">D</text>
<text x="205" y="179.9">Title:</text>
<text x="205" y="183.1">Size:</text>
<text x="205" y="185.4">Date: 2/28/2017</text>
<text x="216" y="183.1">Version:</text>
<text x="216.8" y="185.4">Time:</text>
<text x="230.2" y="183.1">Designer:*</text>
<text x="230.2" y="185.4">Sheet</text>
<text x="235.5" y="185.4">of</text>
<text x="24" y="189.4">1</text>
<text x="68.5" y="189.4">2</text>
<text x="113.1" y="189.4">3</text>
<text x="157.7" y="189.4">4</text>
<text x="202.3" y="189.4">5</text>
<text x="205" y="187">File:</text>
<text x="246.8" y="189.4">6</text>
</g>
<g font-size="1.4" fill="#000080">
<text x="107.4" y="35.9">U1</text>
<text x="155.3" y="35.6">D4</text>
<text x="69.5" y="40">R51</text>
<text x="143.6" y="39">R1</text>
<text x="151.5" y="39">1k</text>
<text x="206.6" y="37.5">P2</text>
<text x="228.6" y="37.5">P4</text>
<text x="69.5" y="42.8">330 ohm</text>
<text x="94.7" y="47.5">0.1 uf</text>
<text x="94.7" y="46">C26</text>
<text x="155.3" y="42.3">TX - Red</text>
<text x="60.1" y="59.3">C14</text>
<text x="66.4" y="59.3">C25</text>
<text x="143.6" y="57.9">R8</text>
<text x="143.6" y="56.3">R7</text>
<text x="143.6" y="54.8">R6</text>
<text x="150.7" y="57.9">330 ohm LightSenseLeft</text>
<text x="150.7" y="56.3">330 ohm LightSenseRight</text>
<text x="150.7" y="54.8">330 ohm AmbientLightSense</text>
<text x="60.1" y="60.9">10 uf</text>
<text x="66.4" y="60.9">0.1 uf</text>
<text x="93.9" y="65.6">R29</text>
<text x="227" y="65.8">P5</text>
<text x="228.6" y="61.1">Header 13</text>
<text x="88.2" y="67.2">Y2</text>
<text x="93.9" y="67.2">1M</text>
<text x="206.6" y="70.5">Header 19</text>
<text x="21.7" y="73.6">RGB0</text>
<text x="87" y="72.1">XTAL 8MHz</text>
<text x="107.4" y="76.8">ATMEGA328P</text>
<text x="156.8" y="75.9">1k</text>
<text x="156.8" y="73">R9</text>
<text x="227" y="73.6">Header 3X2</text>
<text x="21.7" y="83.1">RGB</text>
<text x="206.6" y="80">B1</text>
<text x="222.9" y="79.8">D5</text>
<text x="21.7" y="86.3">RGB1</text>
<text x="41.2" y="86.1">10 uf</text>
<text x="41.2" y="84.5">C10</text>
<text x="82.3" y="87">RESET</text>
<text x="95.5" y="86.1">10k</text>
<text x="95.5" y="84.5">R39</text>
<text x="156.2" y="88.6">KSEM31J LFS</text>
<text x="158.6" y="84.7">BTN</text>
<text x="206.6" y="86.3">JST_Connector</text>
<text x="222.9" y="84.8">MBRA140T3G</text>
<text x="21.7" y="95.7">RGB</text>
<text x="80.7" y="91.7">KSEM31J LFS</text>
<text x="148.2" y="93.2">100k</text>
<text x="148.2" y="90.4">R10</text>
<text x="21.7" y="98.8">RGB2</text>
<text x="75.2" y="105.1">P1</text>
<text x="99.4" y="105.9">F1</text>
<text x="101.9" y="105.9">0ZCH0050FF2G</text>
<text x="149.9" y="105.1">U2</text>
<text x="176.7" y="106.7">R22</text>
<text x="184.5" y="106.7">1k</text>
<text x="21.7" y="108.3">RGB</text>
<text x="21.7" y="111.5">RGB3</text>
<text x="41.2" y="111.3">10 uf</text>
<text x="41.2" y="109.7">C11</text>
<text x="120.8" y="108.3">R4</text>
<text x="120.8" y="109.8">R3</text>
<text x="128.7" y="108.3">27 ohm</text>
<text x="128.7" y="109.8">27 ohm</text>
<text x="176.7" y="108.3">R23</text>
<text x="178.9" y="112.4">R11</text>
<text x="184.5" y="108.3">1k</text>
<text x="75.2" y="116.2">USB MiniB</text>
<text x="96.3" y="119.1">C1</text>
<text x="107.3" y="119.1">C2</text>
<text x="113.6" y="119.1">C3</text>
<text x="178.9" y="115.2">10k</text>
<text x="180.4" y="117.9">C8</text>
<text x="21.7" y="120.9">RGB</text>
<text x="21.7" y="124">RGB4</text>
<text x="96.3" y="120.7">0.1 uf</text>
<text x="107.3" y="120.7">47 pf</text>
<text x="113.6" y="120.7">47 pf</text>
<text x="180.4" y="122.3">0.1 uf</text>
<text x="126.1" y="128.6">10 uf</text>
<text x="126.1" y="127">C4</text>
<text x="134" y="128.6">0.1 uf</text>
<text x="134" y="127">C7</text>
<text x="143.5" y="128.6">0.1 uf</text>
<text x="143.5" y="127">C6</text>
<text x="178.2" y="126.4">D8 TX - Red</text>
<text x="186.9" y="131.1">1k</text>
<text x="186.9" y="128">R13</text>
<text x="21.7" y="133.5">RGB</text>
<text x="21.7" y="136.6">RGB5</text>
<text x="41.2" y="136.5">10 uf</text>
<text x="41.2" y="134.9">C12</text>
<text x="149.9" y="133.5">FT231XS</text>
<text x="21.7" y="146.1">RGB</text>
<text x="21.7" y="149.2">RGB6</text>
<text x="151.4" y="145.8">D3</text>
<text x="163.1" y="148.6">R17</text>
<text x="181.9" y="147.2">Q4B</text>
<text x="74.9" y="151.6">D1</text>
<text x="74.9" y="153.1">APT2012P3BT</text>
<text x="95.3" y="151.6">D2</text>
<text x="95.3" y="153.1">APT2012P3BT</text>
<text x="115.8" y="151.6">D6</text>
<text x="115.8" y="153.1">SFH 3710-Z</text>
<text x="151.4" y="154.1">IR 940nm</text>
<text x="151.4" y="152.5">APT2012F3C</text>
<text x="163.1" y="151.4">100 ohm</text>
<text x="183.1" y="150.8" transform="rotate(-90 183.1 150.8)">D</text>
<text x="185" y="152.7" transform="rotate(-90 185 152.7)">G</text>
<text x="186.9" y="153.9">2N7002</text>
<text x="188.3" y="150.8" transform="rotate(-90 188.3 150.8)">S</text>
<text x="21.7" y="158.7">RGB</text>
<text x="21.7" y="161.8">RGB7</text>
<text x="41.2" y="161.7">10 uf</text>
<text x="41.2" y="160.1">C13</text>
<text x="75.2" y="161.8">R2</text>
<text x="83.7" y="159.6">C5</text>
<text x="95.6" y="161.8">R5</text>
<text x="116.1" y="161.8">R12</text>
<text x="151.4" y="161.5">D7</text>
<text x="75.2" y="163.4">10k</text>
<text x="83.7" y="165.1">C9</text>
<text x="95.6" y="163.4">10k</text>
<text x="116.1" y="163.4">10k</text>
<text x="163.1" y="167.2">100 ohm</text>
<text x="163.1" y="164.3">R18</text>
<text x="181.9" y="162.9">Q4A</text>
<text x="183.1" y="166.5" transform="rotate(-90 183.1 166.5)">D</text>
<text x="188.3" y="166.5" transform="rotate(-90 188.3 166.5)">S</text>
<text x="21.7" y="171.2">RGB</text>
<text x="151.4" y="169.9">IR 940nm</text>
<text x="151.4" y="168.3">APT2012F3C</text>
<text x="185" y="168.4" transform="rotate(-90 185 168.4)">G</text>
<text x="186.9" y="169.7">2N7002</text>
<text x="221.5" y="185.4">6:43:14 AM</text>
</g>
<g font-size="1.4" fill="#800000">
<text x="62.5" y="41.4">5v0</text>
<text x="79.1" y="40.6">Analog_Supply</text>
<text x="135" y="40.6">IO12/MISO</text>
<text x="135" y="39">IO13/SCK</text>
<text x="197.1" y="39">PixelOut</text>
<text x="197.1" y="40.6">RX-I</text>
<text x="220" y="40.6">AD4/SDA</text>
<text x="220" y="39">AD5/SCL</text>
<text x="135" y="46.9">IO8</text>
<text x="135" y="45.3">IO9</text>
<text x="135" y="43.8">IO10/SS</text>
<text x="135" y="42.2">IO11/MOSI</text>
<text x="197.1" y="46.9">IO4</text>
<text x="197.1" y="45.3">IO3</text>
<text x="197.1" y="43.8">IO2</text>
<text x="197.1" y="42.2">TX-O</text>
<text x="220" y="46.9">AD0</text>
<text x="220" y="45.3">AD1</text>
<text x="220" y="43.8">AD2</text>
<text x="220" y="42.2">AD3</text>
<text x="135" y="53.2">AD3</text>
<text x="135" y="51.6">AD4/SDA</text>
<text x="135" y="50">AD5/SCL</text>
<text x="197.1" y="53.2">IO8</text>
<text x="197.1" y="51.6">IO7</text>
<text x="197.1" y="50">IO6</text>
<text x="197.1" y="48.5">IO5/IRSource</text>
<text x="220" y="53.2">5v0</text>
<text x="220" y="48.5">Vin</text>
<text x="49.9" y="55.5">5v0</text>
<text x="135" y="57.9">AD0</text>
<text x="135" y="56.3">AD1</text>
<text x="135" y="54.8">AD2</text>
<text x="197.1" y="59.5">IO12/MISO</text>
<text x="197.1" y="57.9">IO11/MOSI</text>
<text x="197.1" y="56.3">IO10/SS</text>
<text x="197.1" y="54.8">IO9</text>
<text x="220" y="57.9">5v0</text>
<text x="220" y="56.3">Reset</text>
<text x="220" y="54.8">3v3</text>
<text x="135" y="65.8">IO4x</text>
<text x="135" y="64.2">IO5/IRSource</text>
<text x="135" y="62.7">IO6</text>
<text x="135" y="61.1">IO7</text>
<text x="192.3" y="65">5v0</text>
<text x="197.1" y="65.8">AD4/SDA</text>
<text x="197.1" y="61.1">IO13/SCK</text>
<text x="135" y="70.5">TX-O</text>
<text x="135" y="69">IO2</text>
<text x="135" y="67.4">IO3</text>
<text x="197.1" y="67.4">AD5/SCL</text>
<text x="218.4" y="67.4">IO12/MISO</text>
<text x="218.4" y="69">IO13/SCK</text>
<text x="218.4" y="70.5">Reset</text>
<text x="237.2" y="67.4">5v0</text>
<text x="237.2" y="69">IO11/MOSI</text>
<text x="14.5" y="76">5v0</text>
<text x="35.1" y="75.2">IO4</text>
<text x="135" y="72.1">RX-I</text>
<text x="164.1" y="73.7">IO4</text>
<text x="38.7" y="80">5v0</text>
<text x="93.8" y="80">5v0</text>
<text x="100.9" y="78.7" transform="rotate(-90 100.9 78.7)">Reset</text>
<text x="216" y="81.5">Vin</text>
<text x="228.6" y="81.5">5v0</text>
<text x="14.5" y="88.6">5v0</text>
<text x="165.7" y="86.3">5v0</text>
<text x="14.5" y="101.2">5v0</text>
<text x="38.7" y="105.1">5v0</text>
<text x="85.4" y="106.7">USBx</text>
<text x="115.3" y="105.2">5v0</text>
<text x="121.1" y="105.9">5v0</text>
<text x="170.4" y="106.7">TXD</text>
<text x="187.7" y="106.7">RX-I</text>
<text x="14.5" y="113.8">5v0</text>
<text x="85.4" y="108.3">USBDx_N</text>
<text x="85.4" y="109.9">USBDx_P</text>
<text x="134.2" y="108.3">USBD_N</text>
<text x="134.2" y="109.9">USBD_P</text>
<text x="137.3" y="113">5v0</text>
<text x="170.4" y="108.3">RXD</text>
<text x="186.1" y="113">5v0</text>
<text x="187.7" y="108.3">TX-O</text>
<text x="137.3" y="114.6">3v3</text>
<text x="185.3" y="119.3">Reset</text>
<text x="14.5" y="126.4">5v0</text>
<text x="38.7" y="130.3">5v0</text>
<text x="194" y="128.8">5v0</text>
<text x="14.5" y="139">5v0</text>
<text x="73.3" y="146.1">5v0</text>
<text x="93.8" y="146.1">5v0</text>
<text x="114.2" y="146.1">5v0</text>
<text x="170.4" y="149.2">IR_Left</text>
<text x="14.5" y="151.6">5v0</text>
<text x="38.7" y="155.5">5v0</text>
<text x="144.3" y="150">5v0</text>
<text x="79.1" y="156.3">LightSenseLeft</text>
<text x="99.6" y="156.3">LightSenseRight</text>
<text x="117.7" y="156.3">AmbientLightSense</text>
<text x="171.2" y="157.1">IO5/IRSource</text>
<text x="14.5" y="164.2">5v0</text>
<text x="144.3" y="165.8">5v0</text>
<text x="170.4" y="165">IR_Right</text>
<text x="35.1" y="168.1">PixelOut</text>
<text x="171.2" y="172.9">IO5/IRSource</text>
</g>
<g font-size="1.1">
<text x="245.1" y="180">Plum Geek LLC</text>
<text x="245.1" y="181.5">229 E. Reserve St. #102</text>
<text x="245.1" y="183.1">Vancouver, WA 98661</text>
<text x="245.1" y="184.7">info@plumgeek.com</text>
</g>
<text font-size="1.1" fill="#000080" x="208.1" y="186.9">E:\PG iLight Rev1\PG Plumduino Rev03.SchDoc</text>
</svg>
